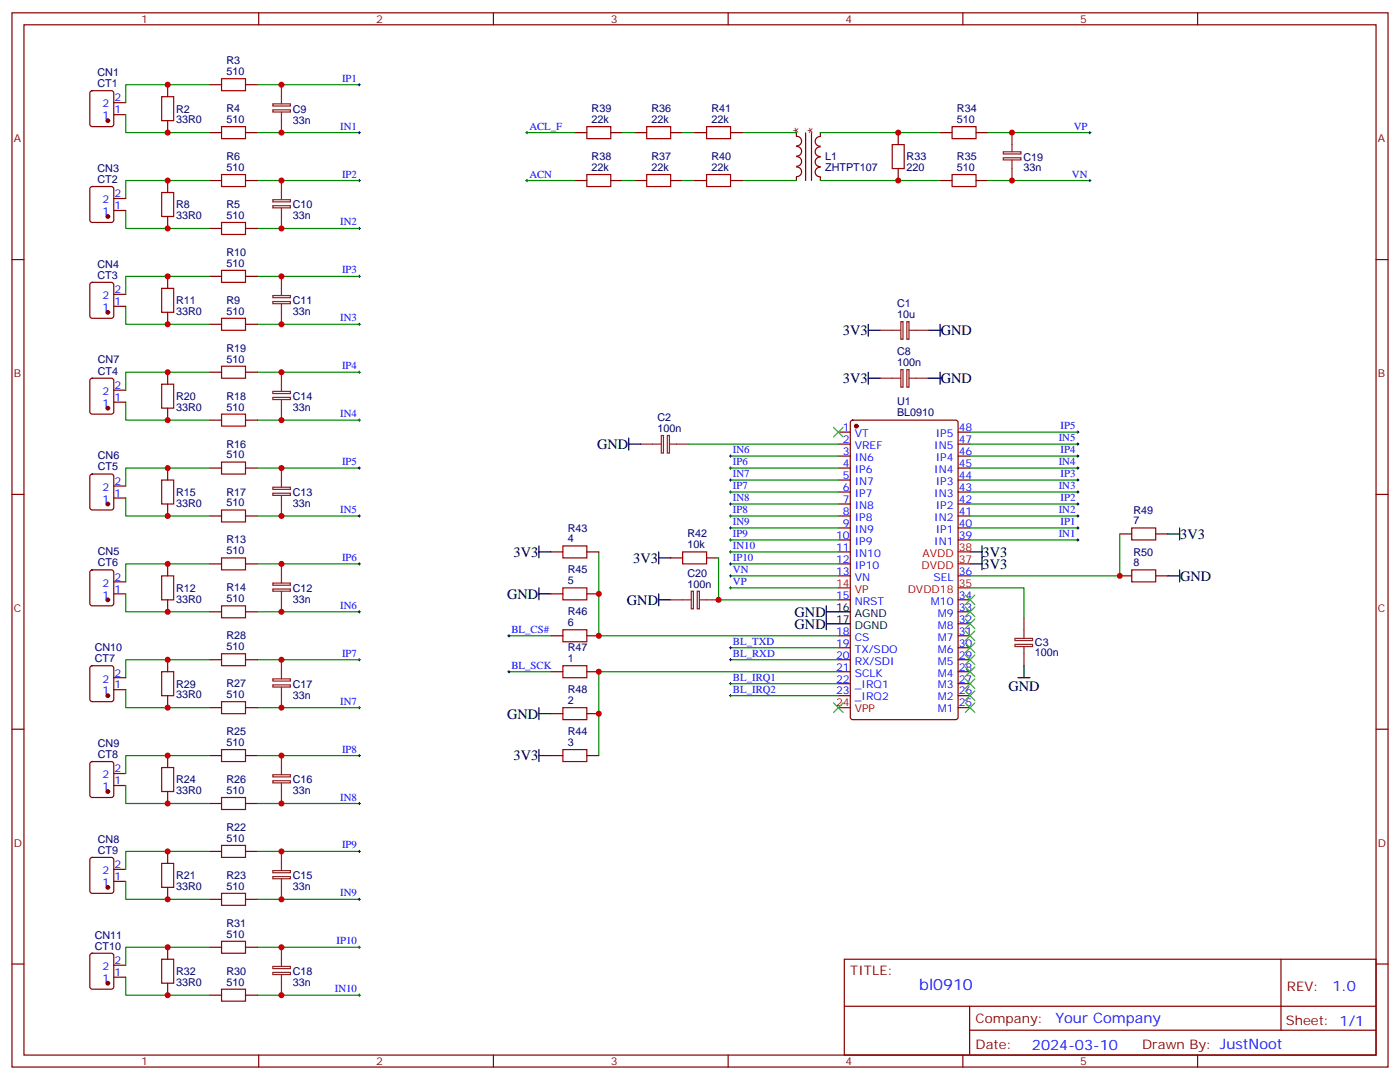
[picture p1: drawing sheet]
<svg xmlns="http://www.w3.org/2000/svg" width="412mm" height="318mm" viewBox="0 0 412 318" stroke-linecap="round" stroke-linejoin="round" font-family="sans-serif">
<g fill="none" stroke="#870000" stroke-width=".35">
<path d="M3.5 3.8h405.4v310.4h-405.4zM7.1 7.3h398.2v303.4h-398.2zM76.2 3.8v3.5M145.3 3.8v3.5M214.5 3.8v3.5M283.6 3.8v3.5M352.8 3.8v3.5M26.7 26.9l.5-.2h5.6l.7 .4v9.5l-.4 .6-5.9 .1-.7-.5v-9.4zM33.5 33.8h3.5M33.5 30.2h3.5M49.4 24.9v3.6M49.4 35.5v3.6"/>
<path d="M61.7 24.9h3.6M61.7 39.1h3.6M72.3 24.9h3.5M72.3 39.1h3.5M169.3 39.1h3.6M179.9 39.1h3.5M187 39.1h3.5M197.6 39.1h3.5M204.6 39.1h3.5M215.2 39.1h3.5M234.6 39.1v1.1a1.41 1.41 0 0 1 1.5 1.4 1.41 1.41 0 0 1-1.5 1.4M237.3 39.1v14.1"/>
<path d="M239 39.1v14M241.7 39.1v1M264.6 39.1v3.5M276.9 39.1h3.6M287.5 39.1h3.5M26.7 55.1l.5-.2h5.6l.7 .5v9.4l-.4 .7h-5.9l-.7-.5v-9.4zM33.5 58.5h3.5M49.4 53.2v3.5M61.7 53.2h3.6M72.3 53.2h3.5M169.3 53.2h3.6M179.9 53.2h3.5"/>
<path d="M187 53.2h3.5M197.6 53.2h3.5M204.6 53.2h3.5M215.2 53.2h3.5M234.6 52.1v1.1M234.6 49.2a1.41 1.41 0 0 1 1.5 1.4 1.41 1.41 0 0 1-1.5 1.4M234.6 43.1a1.41 1.41 0 0 1 1.5 1.5 1.41 1.41 0 0 1-1.5 1.4M234.6 46.1a1.41 1.41 0 0 1 1.5 1.4 1.41 1.41 0 0 1-1.5 1.4M241.6 46.3a1.41 1.41 0 0 0-1.5 1.4 1.41 1.41 0 0 0 1.5 1.4M241.6 43.3a1.41 1.41 0 0 0-1.5 1.4 1.41 1.41 0 0 0 1.5 1.4M241.6 49.3a1.41 1.41 0 0 0-1.5 1.4 1.41 1.41 0 0 0 1.5 1.4M241.6 40.2a1.41 1.41 0 0 0-1.5 1.4 1.41 1.41 0 0 0 1.5 1.4"/>
<path d="M241.7 52.1v1.1M264.6 49.6v3.6M276.9 53.2h3.6M287.5 53.2h3.5M3.5 76.4h3.6M33.5 62h3.5M49.4 63.7v3.6M61.7 67.3h3.6M72.3 67.3h3.5M405.3 76.4h3.6M26.7 83.4l.5-.3h5.6l.7 .5v9.4l-.4 .7h-5.9l-.7-.4v-9.4zM33.5 90.2h3.5"/>
<path d="M33.5 86.7h3.5M49.4 81.4v3.5M49.4 92v3.5M61.7 95.5h3.6M61.7 81.4h3.6M72.3 95.5h3.5M72.3 81.4h3.5M26.7 111.6l.5-.2h5.6l.7 .4v9.4l-.4 .7-5.9 .1-.7-.5v-9.4zM33.5 118.4h3.5M33.5 114.9h3.5M49.4 109.6v3.5M61.7 109.6h3.6"/>
<path d="M72.3 109.6h3.5M26.7 139.8l.5-.2h5.6l.7 .4v9.5l-.4 .6-5.9 .1-.7-.5v-9.4zM49.4 120.2v3.5M49.4 137.8v3.6M61.7 137.8h3.6M61.7 123.7h3.6M72.3 137.8h3.5M72.3 123.7h3.5M246.9 127.2h3.6M246.9 130.8h3.6M246.9 134.3h3.6M246.9 137.8h3.6"/>
<path d="M250.7 123.9l.5-.2h30.3l.7 .5v87l-.4 .7h-30.6l-.7-.4v-87.1zM282.2 127.2h3.6M282.2 130.8h3.6M282.2 134.3h3.6M282.2 137.8h3.6M3.5 145.6h3.6M33.5 146.6h3.5M33.5 143.1h3.5M49.4 148.4v3.5M61.7 151.9h3.6M72.3 151.9h3.5M246.9 141.4h3.6"/>
<path d="M246.9 144.9h3.6M246.9 148.4h3.6M246.9 151.9h3.6M246.9 155.5h3.6M246.9 159h3.6M282.2 141.4h3.6M282.2 144.9h3.6M282.2 148.4h3.6M282.2 151.9h3.6M282.2 155.5h3.6M282.2 159h3.6M329.8 157.2h3.6"/>
<path d="M340.4 157.2h3.6M405.3 145.6h3.6M26.7 168l.5-.2h5.6l.7 .4v9.5l-.4 .6-5.9 .1-.7-.5v-9.4zM33.5 174.9h3.5M33.5 171.3h3.5M49.4 166.1v3.5M49.4 176.6v3.6M61.7 166.1h3.6M72.3 166.1h3.5M162.3 162.5h3.5M162.3 174.9h3.5M172.9 162.5h3.5"/>
<path d="M172.9 174.9h3.5M197.6 164.3h3.5M208.1 164.3h3.6M246.9 162.5h3.6M246.9 166.1h3.6M246.9 169.6h3.6M246.9 176.6h3.6M282.2 169.6h3.6M282.2 176.6h3.6M329.8 169.6h3.6M340.4 169.6h3.6M26.7 196.2l.5-.2h5.6l.7 .5v9.4l-.4 .7h-5.9l-.7-.4v-9.5z"/>
<path d="M33.5 199.6h3.5M49.4 194.3v3.5M61.7 194.3h3.6M61.7 180.2h3.6M72.3 194.3h3.5M72.3 180.2h3.5M162.3 187.2h3.5M162.3 197.8h3.5M172.9 187.2h3.5M172.9 197.8h3.5M246.9 187.2h3.6M246.9 190.7h3.6"/>
<path d="M246.9 194.3h3.6M246.9 197.8h3.6M282.2 187.2h3.6M282.2 190.7h3.6M282.2 194.3h3.6M282.2 197.8h3.6M282.2 183.7h3.6M282.2 180.2h3.6M3.5 214.7h3.6M33.5 203.1h3.5M49.4 204.9v3.5M61.7 208.4h3.6"/>
<path d="M72.3 208.4h3.5M162.3 210.1h3.5M172.9 210.1h3.5M246.9 201.3h3.6M246.9 204.9h3.6M282.2 201.3h3.6M282.2 204.9h3.6M282.2 208.4h3.6M405.3 214.7h3.6M26.7 224.5l.5-.2h5.6l.7 .4v9.4l-.4 .7h-5.9l-.7-.4v-9.4zM33.5 231.3h3.5M33.5 227.8h3.5"/>
<path d="M49.4 222.5v3.5M49.4 233.1v3.5M61.7 222.5h3.6M61.7 236.6h3.6M72.3 222.5h3.5M72.3 236.6h3.5M162.3 222.5h3.5M172.9 222.5h3.5M26.7 252.7l.5-.2h5.6l.7 .4v9.5l-.4 .6-5.9 .1-.7-.5v-9.4zM33.5 259.5h3.5M33.5 256h3.5M49.4 250.7v3.5"/>
<path d="M61.7 250.7h3.6M72.3 250.7h3.5M49.4 261.3v3.5M49.4 278.9v3.6M61.7 264.8h3.6M61.7 278.9h3.6M72.3 264.8h3.5M72.3 278.9h3.5M3.5 283.9h3.6M26.7 280.9l.5-.2h5.6l.7 .4v9.5l-.4 .6-5.9 .1-.7-.5v-9.4zM33.5 287.8h3.5M33.5 284.2h3.5"/>
<path d="M49.4 289.5v3.6M61.7 293.1h3.6M72.3 293.1h3.5M248.7 282.5h156.6v28.2h-156.6zM248.7 296.3h156.5M285.6 296.3v14.1M377.3 282.5v20.9M405.3 283.9h3.6M76.2 310.7v3.5M145.3 310.7v3.5M214.5 310.7v3.5M283.6 310.7v3.5"/>
<path d="M285.6 303.4h119.6M352.8 310.7v3.5"/>
</g>
<g fill="#870000" stroke="#870000" stroke-width=".35">
<circle cx="252.2" cy="125.5" r=".53"/>
<circle cx="31.7" cy="35.5" r=".53"/>
<circle cx="31.7" cy="63.7" r=".53"/>
<circle cx="31.7" cy="92" r=".53"/>
<circle cx="31.7" cy="176.6" r=".53"/>
<circle cx="31.7" cy="148.4" r=".53"/>
<circle cx="31.7" cy="120.2" r=".53"/>
<circle cx="31.7" cy="261.3" r=".53"/>
<circle cx="31.7" cy="233.1" r=".53"/>
<circle cx="31.7" cy="204.9" r=".53"/>
<circle cx="31.7" cy="289.5" r=".53"/>
</g>
<path d="M246.9 173.1h3.6M282.2 173.1h3.6M282.2 166.1h3.6M282.2 162.5h3.6M246.9 208.4h3.6" fill="none" stroke="#f00" stroke-width=".35"/>
<g fill="none" stroke="#000" stroke-width=".35">
<path d="M255.8 95.5v3.5M255.8 97.3h3.5M273.4 97.3h3.5M276.9 95.5v3.5M255.8 111.4h3.5M255.8 109.6v3.5M273.4 111.4h3.5M276.9 109.6v3.5M185.2 130.8h3.5M185.2 129v3.5M344 157.2h3.5M347.5 155.5v3.5"/>
<path d="M158.7 162.5h3.6M158.7 160.8v3.5M158.7 173.1v3.5M158.7 174.9h3.6M194 164.3h3.6M194 162.5v3.6M194 174.9v3.5M194 176.6h3.6M243.4 178.4v7.1M285.8 166.1h3.5M285.8 162.5h3.5M289.3 160.8v7"/>
<path d="M344 169.6h3.5M347.5 167.8v3.5M243.4 180.2h7.1M243.4 183.7h7.1M299.9 199.6h3.5M301.6 196v3.6M158.7 208.4v3.5M158.7 210.1h3.6M158.7 220.7v3.6M158.7 222.5h3.6"/>
</g>
<g fill="none" stroke="#8c2424" stroke-width=".35">
<path d="M80.4 32.3h5.1v.7h-5.1zM80.4 30.6h5.1v.6h-5.1zM82.9 24.9v5.7M82.9 33.1v6M298.1 39.1v5.6M80.4 58.8h5.1v.6h-5.1zM82.9 53.2v5.6M295.6 46.5h5.1v.6h-5.1zM295.6 44.7h5.1v.6h-5.1zM298.1 47.2v6M80.4 60.6h5.1v.6h-5.1zM82.9 61.3v6"/>
<path d="M80.4 88.8h5.1v.6h-5.1zM80.4 87h5.1v.7h-5.1zM82.9 81.4v5.6M82.9 89.5v6M259.3 97.3h6M265.4 94.7h.6v5.2h-.6zM267.1 94.7h.7v5.2h-.7zM267.8 97.3h5.6M80.4 117h5.1v.7h-5.1zM80.4 115.3h5.1v.6h-5.1zM82.9 109.6v5.7M82.9 117.7v6"/>
<path d="M259.3 111.4h6M265.4 108.8h.6v5.2h-.6zM267.1 108.8h.7v5.2h-.7zM267.8 111.4h5.6M82.9 137.8v5.7M188.7 130.8h6M194.8 128.2h.6v5.2h-.6zM196.6 128.2h.6v5.2h-.6zM197.2 130.8h5.6M80.4 145.2h5.1v.7h-5.1zM80.4 143.5h5.1v.6h-5.1zM82.9 145.9v6"/>
<path d="M80.4 173.5h5.1v.6h-5.1zM80.4 171.7h5.1v.6h-5.1zM82.9 166.1v5.6M82.9 174.2v6M197.6 176.6h6M203.6 174.1h.7v5.2h-.7zM205.4 174.1h.6v5.2h-.6zM206 176.6h5.7M80.4 199.9h5.1v.7h-5.1zM82.9 194.3v5.6M299 188h5.2v.6h-5.2zM299 189.8h5.2v.6h-5.2z"/>
<path d="M301.6 181.9v6M301.6 190.4v5.6M80.4 201.7h5.1v.6h-5.1zM82.9 202.4v6M80.4 229.9h5.1v.6h-5.1zM80.4 228.1h5.1v.7h-5.1zM82.9 222.5v5.6M82.9 230.6v6M80.4 258.1h5.1v.7h-5.1zM80.4 256.4h5.1v.6h-5.1zM82.9 250.7v5.7M82.9 258.8v6"/>
<path d="M82.9 278.9v5.7M80.4 286.3h5.1v.7h-5.1zM80.4 284.6h5.1v.6h-5.1zM82.9 287.1v6"/>
</g>
<g fill="none" stroke="#008700" stroke-width=".35">
<path d="M37 33.8v5.3h24.7M61.7 24.9h-24.7v5.3M75.8 24.9h30M75.8 39.1h30M155.2 39.1h14.1M183.4 39.1h3.6M201.1 39.1h3.5M218.7 39.1h15.9M241.7 39.1h35.2M291 39.1h30M61.7 53.2h-24.7v5.3M75.8 53.2h30"/>
<path d="M155.2 53.2h14.1M183.4 53.2h3.6M201.1 53.2h3.5M218.7 53.2h15.9M241.7 53.2h35.2M291 53.2h30M37 62v5.3h24.7M75.8 67.3h30M37 90.2v5.3h24.7M61.7 81.4h-24.7v5.3M75.8 95.5h30M75.8 81.4h30"/>
<path d="M37 118.4v5.3h24.7M61.7 109.6h-24.7v5.3M75.8 109.6h30M61.7 137.8h-24.7v5.3M75.8 137.8h30M75.8 123.7h30M202.8 130.8h44.1M215.2 134.3h31.7M215.2 137.8h31.7M285.8 130.8h31.7M285.8 134.3h31.7M285.8 137.8h31.7"/>
<path d="M285.8 127.2h31.7M37 146.6v5.3h24.7M75.8 151.9h30M215.2 155.5h31.7M215.2 159h31.7M215.2 148.4h31.7M215.2 151.9h31.7M215.2 141.4h31.7M215.2 144.9h31.7M285.8 155.5h31.7M285.8 159h31.7M285.8 148.4h31.7"/>
<path d="M285.8 151.9h31.7M285.8 141.4h31.7M285.8 144.9h31.7M329.8 157.2v12.4h-44M37 174.9v5.3h24.7M61.7 166.1h-24.7v5.2M75.8 166.1h30M176.4 162.5v24.7h70.5M211.7 164.3v12.3h35.2M215.2 169.6h31.7M215.2 173.1h31.7M215.2 166.1h31.7"/>
<path d="M215.2 162.5h31.7M285.8 173.1h15.8v8.8M61.7 194.3h-24.7v5.3M75.8 194.3h30M75.8 180.2h30M149.9 187.2h12.4M149.9 197.8h12.4M215.2 190.7h31.7M215.2 194.3h31.7M246.9 197.8h-70.5v24.7M37 203.1v5.3h24.7M75.8 208.4h30"/>
<path d="M215.2 204.9h31.7M215.2 201.3h31.7M37 231.3v5.3h24.7M61.7 222.5h-24.7v5.3M75.8 222.5h30M75.8 236.6h30M37 259.5v5.3h24.7M61.7 250.7h-24.7v5.3M75.8 250.7h30M61.7 278.9h-24.7v5.3M75.8 264.8h30M75.8 278.9h30"/>
<path d="M37 287.8v5.3h24.7M75.8 293.1h30"/>
</g>
<g fill="none" stroke="#3c3" stroke-width=".35">
<path d="M245.5 125.8l2.9 2.9M248.4 125.8l-2.9 2.9M284.3 178.8l2.9 2.8M284.3 175.2l2.9 2.8M287.2 178.8l-2.9 2.8M287.2 175.2l-2.9 2.8M284.3 199.9l2.9 2.8M284.3 196.4l2.9 2.8M284.3 192.9l2.9 2.8M284.3 189.3l2.9 2.9M284.3 185.8l2.9 2.8M284.3 182.3l2.9 2.8"/>
<path d="M287.2 199.9l-2.9 2.8M287.2 196.4l-2.9 2.8M287.2 192.9l-2.9 2.8M287.2 189.3l-2.9 2.9M287.2 185.8l-2.9 2.8M287.2 182.3l-2.9 2.8M245.5 207l2.9 2.8M248.4 207l-2.9 2.8M284.3 207l2.9 2.8M284.3 203.4l2.9 2.9M287.2 207l-2.9 2.8M287.2 203.4l-2.9 2.9"/>
</g>
<g fill="none" stroke="#000" stroke-width=".29">
<path d="M105.5 24.9h.7M105.5 39.1h.7M105.8 24.6v.7M105.8 38.7v.7M154.9 39.1h.7M155.2 38.7v.7M320.7 39.1h.7M321 38.7v.7M105.5 53.2h.7M105.8 52.8v.7M154.9 53.2h.7M155.2 52.8v.7"/>
<path d="M320.7 53.2h.7M321 52.8v.7M105.5 67.3h.7M105.8 66.9v.7M105.5 95.5h.7M105.5 81.4h.7M105.8 81v.7M105.8 95.1v.7M105.5 109.6h.7M105.8 109.3v.7M105.5 137.8h.7M105.5 123.7h.7"/>
<path d="M105.8 123.4v.7M105.8 137.5v.7M214.8 134.3h.7M214.8 137.8h.7M215.2 133.9v.8M215.2 137.5v.7M317.1 134.3h.8M317.1 137.8h.8M317.1 130.8h.8M317.1 127.2h.8M317.5 126.9v.7M317.5 130.4v.7"/>
<path d="M317.5 133.9v.8M317.5 137.5v.7M105.5 151.9h.7M105.8 151.6v.7M214.8 155.5h.7M214.8 159h.7M214.8 148.4h.7M214.8 151.9h.7M214.8 141.4h.7M214.8 144.9h.7M215.2 141v.7M215.2 144.5v.7"/>
<path d="M215.2 148.1v.7M215.2 151.6v.7M215.2 155.1v.7M215.2 158.6v.7M317.1 155.5h.8M317.1 159h.8M317.1 148.4h.8M317.1 151.9h.8M317.1 141.4h.8M317.1 144.9h.8M317.5 141v.7M317.5 144.5v.7"/>
<path d="M317.5 148.1v.7M317.5 151.6v.7M317.5 155.1v.7M317.5 158.6v.7M105.5 166.1h.7M105.8 165.7v.7M105.8 179.8v.7M214.8 169.6h.7M214.8 173.1h.7M214.8 166.1h.7M214.8 162.5h.7M215.2 162.2v.7"/>
<path d="M215.2 165.7v.7M215.2 169.2v.7M215.2 172.8v.7M105.5 180.2h.7M105.5 194.3h.7M105.8 193.9v.7M149.6 187.2h.7M149.6 197.8h.7M149.9 186.9v.7M149.9 197.4v.8M214.8 194.3h.7M214.8 190.7h.7"/>
<path d="M215.2 190.4v.7M215.2 193.9v.7M105.5 208.4h.7M105.8 208v.7M214.8 204.9h.7M214.8 201.3h.7M215.2 201v.7M215.2 204.5v.7M105.5 222.5h.7M105.5 236.6h.7M105.8 222.1v.7M105.8 236.3v.7"/>
<path d="M105.5 250.7h.7M105.8 250.4v.7M105.5 264.8h.7M105.5 278.9h.7M105.8 264.5v.7M105.8 278.6v.7M105.5 293.1h.7M105.8 292.7v.7"/>
</g>
<g fill="none" stroke="#a10000" stroke-width=".35">
<path d="M47.6 28.5h3.6v7h-3.6zM65.3 23.2h7v3.5h-7zM65.3 37.3h7v3.5h-7zM172.9 37.3h7v3.5h-7zM190.5 37.3h7.1v3.5h-7.1zM208.1 37.3h7.1v3.5h-7.1zM280.5 37.3h7v3.5h-7zM47.6 56.7h3.6v7h-3.6zM65.3 51.4h7v3.5h-7zM172.9 51.4h7v3.5h-7zM190.5 51.4h7.1v3.5h-7.1zM208.1 51.4h7.1v3.5h-7.1z"/>
<path d="M262.8 42.6h3.5v7h-3.5zM280.5 51.4h7v3.5h-7zM65.3 65.5h7v3.5h-7zM65.3 79.6h7v3.5h-7zM47.6 84.9h3.6v7.1h-3.6zM65.3 93.7h7v3.6h-7zM47.6 113.1h3.6v7.1h-3.6zM65.3 107.8h7v3.6h-7zM65.3 136.1h7v3.5h-7zM65.3 122h7v3.5h-7zM47.6 141.4h3.6v7h-3.6zM65.3 150.2h7v3.5h-7z"/>
<path d="M333.4 155.5h7v3.5h-7zM47.6 169.6h3.6v7h-3.6zM65.3 164.3h7v3.5h-7zM65.3 178.4h7v3.5h-7zM165.8 160.8h7.1v3.5h-7.1zM165.8 173.1h7.1v3.5h-7.1zM201.1 162.5h7v3.6h-7zM333.4 167.8h7v3.5h-7zM47.6 197.8h3.6v7.1h-3.6zM65.3 192.5h7v3.5h-7zM165.8 185.5h7.1v3.5h-7.1zM165.8 196h7.1v3.6h-7.1z"/>
<path d="M65.3 206.6h7v3.5h-7zM165.8 208.4h7.1v3.5h-7.1zM47.6 226h3.6v7.1h-3.6zM65.3 220.7h7v3.6h-7zM65.3 234.8h7v3.6h-7zM165.8 220.7h7.1v3.6h-7.1zM47.6 254.2h3.6v7.1h-3.6zM65.3 249h7v3.5h-7zM65.3 263.1h7v3.5h-7zM65.3 277.2h7v3.5h-7zM47.6 282.5h3.6v7h-3.6zM65.3 291.3h7v3.5h-7z"/>
</g>
<g fill="#c00">
<circle cx="82.9" cy="24.9" r=".88"/>
<circle cx="82.9" cy="39.1" r=".88"/>
<circle cx="82.9" cy="67.3" r=".88"/>
<circle cx="82.9" cy="53.2" r=".88"/>
<circle cx="82.9" cy="95.5" r=".88"/>
<circle cx="82.9" cy="81.4" r=".88"/>
<circle cx="82.9" cy="166.1" r=".88"/>
<circle cx="82.9" cy="180.2" r=".88"/>
<circle cx="82.9" cy="137.8" r=".88"/>
<circle cx="82.9" cy="151.9" r=".88"/>
<circle cx="82.9" cy="123.7" r=".88"/>
<circle cx="82.9" cy="109.6" r=".88"/>
<circle cx="82.9" cy="250.7" r=".88"/>
<circle cx="82.9" cy="264.8" r=".88"/>
<circle cx="82.9" cy="222.5" r=".88"/>
<circle cx="82.9" cy="236.6" r=".88"/>
<circle cx="82.9" cy="208.4" r=".88"/>
<circle cx="82.9" cy="194.3" r=".88"/>
<circle cx="82.9" cy="293.1" r=".88"/>
<circle cx="82.9" cy="278.9" r=".88"/>
<circle cx="264.6" cy="53.2" r=".88"/>
<circle cx="264.6" cy="39.1" r=".88"/>
<circle cx="298.1" cy="39.1" r=".88"/>
<circle cx="298.1" cy="53.2" r=".88"/>
<circle cx="49.4" cy="24.9" r=".88"/>
<circle cx="49.4" cy="39.1" r=".88"/>
<circle cx="49.4" cy="67.3" r=".88"/>
<circle cx="49.4" cy="53.2" r=".88"/>
<circle cx="49.4" cy="95.5" r=".88"/>
<circle cx="49.4" cy="81.4" r=".88"/>
<circle cx="49.4" cy="166.1" r=".88"/>
<circle cx="49.4" cy="180.2" r=".88"/>
<circle cx="49.4" cy="137.8" r=".88"/>
<circle cx="49.4" cy="151.9" r=".88"/>
<circle cx="49.4" cy="109.6" r=".88"/>
<circle cx="49.4" cy="250.7" r=".88"/>
<circle cx="49.4" cy="264.8" r=".88"/>
<circle cx="49.4" cy="222.5" r=".88"/>
<circle cx="49.4" cy="236.6" r=".88"/>
<circle cx="49.4" cy="208.4" r=".88"/>
<circle cx="49.4" cy="194.3" r=".88"/>
<circle cx="49.4" cy="293.1" r=".88"/>
<circle cx="49.4" cy="278.9" r=".88"/>
<circle cx="176.4" cy="174.9" r=".88"/>
<circle cx="176.4" cy="187.2" r=".88"/>
<circle cx="176.4" cy="197.8" r=".88"/>
<circle cx="176.4" cy="210.1" r=".88"/>
<circle cx="211.7" cy="176.6" r=".88"/>
<circle cx="329.8" cy="169.6" r=".88"/>
<circle cx="49.4" cy="123.7" r=".88"/>
</g>
<text font-size="4.6" fill="#00f" x="270.8" y="291.5">bl0910</text>
<g font-size="4.2" fill="#800">
<text x="236.8" y="39.8" transform="rotate(-90 236.8 39.8)">*</text>
<text x="241" y="39.8" transform="rotate(-90 241 39.8)">*</text>
</g>
<g font-size="4.2">
<text x="248.3" y="98.6">3V3</text>
<text x="277.1" y="98.7">GND</text>
<text x="248.3" y="112.7">3V3</text>
<text x="277.1" y="112.8">GND</text>
<text x="175.9" y="132.2">GND</text>
<text x="347.7" y="158.6">3V3</text>
<text x="151.3" y="163.9">3V3</text>
<text x="186.6" y="165.7">3V3</text>
<text x="289.5" y="167.5">3V3</text>
<text x="289.5" y="164">3V3</text>
<text x="347.7" y="171">GND</text>
<text x="149.4" y="176.3">GND</text>
<text x="184.7" y="178">GND</text>
<text x="234.1" y="185.1">GND</text>
<text x="234.1" y="181.6">GND</text>
<text x="297" y="203.6">GND</text>
<text x="149.4" y="211.6">GND</text>
<text x="151.3" y="223.9">3V3</text>
</g>
<g font-size="4.2" fill="#00f">
<text x="392.5" y="291.7">1.0</text>
<text x="310.9" y="301.3">Your Company</text>
<text x="304" y="309.1">2024-03-10</text>
</g>
<g font-size="3.9" fill="#800">
<text x="250.5" y="287.1">TITLE:</text>
<text x="379.1" y="291.7">REV:</text>
<text x="287.4" y="301.3">Company:</text>
<text x="378.7" y="301.9">Sheet: 1/1</text>
<text x="287.4" y="308.9">Date:</text>
<text x="336.4" y="309">Drawn By: JustNoot</text>
</g>
<g font-size="3.2" fill="#800">
<text x="41.6" y="6.8">1</text>
<text x="110.8" y="6.8">2</text>
<text x="179.9" y="6.8">3</text>
<text x="249.1" y="6.8">4</text>
<text x="318.2" y="6.8">5</text>
<text x="4.1" y="41.9">A</text>
<text x="405.9" y="41.9">A</text>
<text x="4.1" y="111">B</text>
<text x="405.9" y="111">B</text>
<text x="4.1" y="180.2">C</text>
<text x="405.9" y="180.2">C</text>
<text x="4.1" y="249.3">D</text>
<text x="405.9" y="249.3">D</text>
<text x="41.6" y="313.7">1</text>
<text x="110.8" y="313.7">2</text>
<text x="179.9" y="313.7">3</text>
<text x="249.1" y="313.7">4</text>
<text x="318.2" y="313.7">5</text>
</g>
<g font-size="3.2" fill="#000080">
<text x="28.7" y="22.4">CN1</text>
<text x="66.7" y="22.1">510</text>
<text x="66.7" y="18.9">R3</text>
<text x="28.7" y="25.6">CT1</text>
<text x="51.9" y="33.1">R2</text>
<text x="66.7" y="33">R4</text>
<text x="86.3" y="33.2">C9</text>
<text x="174.3" y="33">R39</text>
<text x="191.9" y="33">R36</text>
<text x="209.6" y="33">R41</text>
<text x="281.9" y="33">R34</text>
<text x="51.9" y="36.3">33R0</text>
<text x="66.7" y="36.2">510</text>
<text x="86.3" y="36.4">33n</text>
<text x="174.3" y="36.2">22k</text>
<text x="191.9" y="36.2">22k</text>
<text x="209.6" y="36.2">22k</text>
<text x="281.9" y="36.2">510</text>
<text x="66.7" y="47.2">R6</text>
<text x="174.3" y="47.2">R38</text>
<text x="191.9" y="47.2">R37</text>
<text x="209.6" y="47.2">R40</text>
<text x="243.1" y="47.2">L1</text>
<text x="267.1" y="47.3">R33</text>
<text x="281.9" y="47.2">R35</text>
<text x="301.4" y="47.3">C19</text>
<text x="28.7" y="53.9">CT2</text>
<text x="28.7" y="50.6">CN3</text>
<text x="66.7" y="50.3">510</text>
<text x="174.3" y="50.3">22k</text>
<text x="191.9" y="50.3">22k</text>
<text x="209.6" y="50.3">22k</text>
<text x="243.1" y="50.5">ZHTPT107</text>
<text x="267.1" y="50.4">220</text>
<text x="281.9" y="50.3">510</text>
<text x="301.4" y="50.5">33n</text>
<text x="51.9" y="64.6">33R0</text>
<text x="51.9" y="61.4">R8</text>
<text x="66.7" y="64.5">510</text>
<text x="66.7" y="61.3">R5</text>
<text x="86.3" y="64.6">33n</text>
<text x="86.3" y="61.4">C10</text>
<text x="66.7" y="75.4">R10</text>
<text x="28.7" y="82.1">CT3</text>
<text x="28.7" y="78.8">CN4</text>
<text x="66.7" y="78.6">510</text>
<text x="51.9" y="89.6">R11</text>
<text x="66.7" y="89.5">R9</text>
<text x="86.3" y="89.6">C11</text>
<text x="51.9" y="92.8">33R0</text>
<text x="66.7" y="92.7">510</text>
<text x="86.3" y="92.8">33n</text>
<text x="264.2" y="93.7">10u</text>
<text x="264.2" y="90.4">C1</text>
<text x="28.8" y="107">CN7</text>
<text x="66.7" y="106.8">510</text>
<text x="66.7" y="103.6">R19</text>
<text x="264.2" y="107.8">100n</text>
<text x="264.2" y="104.5">C8</text>
<text x="28.8" y="110.3">CT4</text>
<text x="51.9" y="117.8">R20</text>
<text x="66.7" y="117.7">R18</text>
<text x="86.3" y="117.8">C14</text>
<text x="264.2" y="119.3">U1</text>
<text x="51.9" y="121">33R0</text>
<text x="66.7" y="120.9">510</text>
<text x="86.3" y="121">33n</text>
<text x="193.7" y="123.9">C2</text>
<text x="264.2" y="122.6">BL0910</text>
<text x="66.7" y="131.8">R16</text>
<text x="193.7" y="127.2">100n</text>
<text x="28.8" y="135.2">CN6</text>
<text x="66.7" y="135">510</text>
<text x="28.8" y="138.5">CT5</text>
<text x="51.9" y="149.2">33R0</text>
<text x="51.9" y="146">R15</text>
<text x="66.7" y="149.1">510</text>
<text x="66.7" y="145.9">R17</text>
<text x="86.3" y="149.3">33n</text>
<text x="86.3" y="146">C13</text>
<text x="333.9" y="154.4">7</text>
<text x="333.9" y="151.2">R49</text>
<text x="66.7" y="160">R13</text>
<text x="167.2" y="159.7">4</text>
<text x="167.2" y="156.5">R43</text>
<text x="202.5" y="161.5">10k</text>
<text x="202.5" y="158.3">R42</text>
<text x="28.8" y="166.8">CT6</text>
<text x="28.8" y="163.5">CN5</text>
<text x="66.7" y="163.2">510</text>
<text x="333.9" y="166.8">8</text>
<text x="333.9" y="163.6">R50</text>
<text x="167.2" y="172">5</text>
<text x="167.2" y="168.9">R45</text>
<text x="202.5" y="173">100n</text>
<text x="202.5" y="169.8">C20</text>
<text x="51.9" y="177.4">33R0</text>
<text x="51.9" y="174.3">R12</text>
<text x="66.7" y="177.3">510</text>
<text x="66.7" y="174.2">R14</text>
<text x="86.3" y="177.5">33n</text>
<text x="86.3" y="174.3">C12</text>
<text x="167.2" y="184.4">6</text>
<text x="167.2" y="181.2">R46</text>
<text x="27.9" y="191.7">CN10</text>
<text x="66.7" y="191.5">510</text>
<text x="66.7" y="188.3">R28</text>
<text x="167.2" y="191.8">R47</text>
<text x="304.9" y="190.1">C3</text>
<text x="27.9" y="195">CT7</text>
<text x="167.2" y="195">1</text>
<text x="304.9" y="193.3">100n</text>
<text x="51.9" y="202.5">R29</text>
<text x="66.7" y="202.4">R27</text>
<text x="86.3" y="202.5">C17</text>
<text x="51.9" y="205.7">33R0</text>
<text x="66.7" y="205.6">510</text>
<text x="86.3" y="205.7">33n</text>
<text x="167.2" y="207.3">2</text>
<text x="167.2" y="204.1">R48</text>
<text x="28.8" y="220">CN9</text>
<text x="66.7" y="219.7">510</text>
<text x="66.7" y="216.5">R25</text>
<text x="167.2" y="219.7">3</text>
<text x="167.2" y="216.5">R44</text>
<text x="28.8" y="223.2">CT8</text>
<text x="51.9" y="233.9">33R0</text>
<text x="51.9" y="230.7">R24</text>
<text x="66.7" y="233.8">510</text>
<text x="66.7" y="230.6">R26</text>
<text x="86.3" y="233.9">33n</text>
<text x="86.3" y="230.7">C16</text>
<text x="66.7" y="244.7">R22</text>
<text x="28.8" y="251.4">CT9</text>
<text x="28.8" y="248.2">CN8</text>
<text x="66.7" y="247.9">510</text>
<text x="51.9" y="262.1">33R0</text>
<text x="51.9" y="258.9">R21</text>
<text x="66.7" y="262">510</text>
<text x="66.7" y="258.8">R23</text>
<text x="86.3" y="262.1">33n</text>
<text x="86.3" y="258.9">C15</text>
<text x="66.7" y="272.9">R31</text>
<text x="27.9" y="279.6">CT10</text>
<text x="27.9" y="276.5">CN11</text>
<text x="66.7" y="276.1">510</text>
<text x="51.9" y="287.1">R32</text>
<text x="66.7" y="287">R30</text>
<text x="86.3" y="287.2">C18</text>
<text x="51.9" y="290.3">33R0</text>
<text x="66.7" y="290.2">510</text>
<text x="86.3" y="290.4">33n</text>
</g>
<g font-size="3.2" fill="#00f">
<text x="33.7" y="29.9">2</text>
<text x="100.7" y="24.1">IP1</text>
<text x="30.2" y="35.2">1</text>
<text x="30.2" y="31.6">2</text>
<text x="33.7" y="33.4">1</text>
<text x="100.2" y="38.2">IN1</text>
<text x="155.9" y="38.2">ACL_F</text>
<text x="316.3" y="38.2">VP</text>
<text x="100.7" y="52.3">IP2</text>
<text x="155.9" y="52.3">ACN</text>
<text x="315.8" y="52.3">VN</text>
<text x="30.2" y="59.9">2</text>
<text x="33.7" y="58.1">2</text>
<text x="30.2" y="63.4">1</text>
<text x="33.7" y="61.6">1</text>
<text x="100.2" y="66.4">IN2</text>
<text x="100.7" y="80.5">IP3</text>
<text x="30.2" y="88.1">2</text>
<text x="33.7" y="89.9">1</text>
<text x="33.7" y="86.3">2</text>
<text x="30.2" y="91.6">1</text>
<text x="100.2" y="94.6">IN3</text>
<text x="100.7" y="108.7">IP4</text>
<text x="30.2" y="119.8">1</text>
<text x="30.2" y="116.3">2</text>
<text x="33.7" y="118.1">1</text>
<text x="33.7" y="114.5">2</text>
<text x="100.2" y="122.8">IN4</text>
<text x="248.3" y="126.9">1</text>
<text x="248.3" y="130.4">2</text>
<text x="251.8" y="128.7">VT</text>
<text x="275.7" y="128.7">IP5</text>
<text x="282.4" y="130.4">47</text>
<text x="282.4" y="126.9">48</text>
<text x="311.9" y="129.9">IN5</text>
<text x="312.4" y="126.4">IP5</text>
<text x="100.7" y="136.9">IP5</text>
<text x="215.9" y="133.4">IN6</text>
<text x="215.9" y="136.9">IP6</text>
<text x="248.3" y="133.9">3</text>
<text x="248.3" y="137.5">4</text>
<text x="251.8" y="132.2">VREF</text>
<text x="251.8" y="135.7">IN6</text>
<text x="275.2" y="132.2">IN5</text>
<text x="275.7" y="135.7">IP4</text>
<text x="282.4" y="137.5">45</text>
<text x="282.4" y="133.9">46</text>
<text x="311.9" y="136.9">IN4</text>
<text x="312.4" y="133.4">IP4</text>
<text x="33.7" y="142.8">2</text>
<text x="215.9" y="140.5">IN7</text>
<text x="248.3" y="141">5</text>
<text x="251.8" y="139.2">IP6</text>
<text x="251.8" y="142.8">IN7</text>
<text x="275.2" y="139.2">IN4</text>
<text x="275.7" y="142.8">IP3</text>
<text x="282.4" y="141">44</text>
<text x="312.4" y="140.5">IP3</text>
<text x="30.2" y="148.1">1</text>
<text x="30.2" y="144.5">2</text>
<text x="33.7" y="146.3">1</text>
<text x="215.9" y="147.5">IN8</text>
<text x="215.9" y="144">IP7</text>
<text x="248.3" y="144.5">6</text>
<text x="248.3" y="148.1">7</text>
<text x="251.8" y="146.3">IP7</text>
<text x="251.8" y="149.8">IN8</text>
<text x="275.2" y="146.3">IN3</text>
<text x="275.7" y="149.8">IP2</text>
<text x="282.4" y="148.1">42</text>
<text x="282.4" y="144.5">43</text>
<text x="311.9" y="144">IN3</text>
<text x="312.4" y="147.5">IP2</text>
<text x="100.2" y="151.1">IN5</text>
<text x="215.9" y="154.6">IN9</text>
<text x="215.9" y="151.1">IP8</text>
<text x="248.3" y="151.6">8</text>
<text x="248.3" y="155.1">9</text>
<text x="251.8" y="153.4">IP8</text>
<text x="275.2" y="153.4">IN2</text>
<text x="282.4" y="155.1">40</text>
<text x="282.4" y="151.6">41</text>
<text x="311.9" y="151.1">IN2</text>
<text x="312.4" y="154.6">IP1</text>
<text x="215.9" y="161.6">IN10</text>
<text x="215.9" y="158.1">IP9</text>
<text x="246.3" y="158.6">10</text>
<text x="251.8" y="156.9">IN9</text>
<text x="251.8" y="160.4">IP9</text>
<text x="275.2" y="160.4">IN1</text>
<text x="275.7" y="156.9">IP1</text>
<text x="282.4" y="158.6">39</text>
<text x="311.9" y="158.1">IN1</text>
<text x="100.7" y="165.2">IP6</text>
<text x="215.9" y="165.2">IP10</text>
<text x="246.3" y="162.2">11</text>
<text x="246.3" y="165.7">12</text>
<text x="251.8" y="163.9">IN10</text>
<text x="251.8" y="167.5">IP10</text>
<text x="30.2" y="172.8">2</text>
<text x="33.7" y="171">2</text>
<text x="215.9" y="168.7">VN</text>
<text x="215.9" y="172.2">VP</text>
<text x="246.3" y="169.2">13</text>
<text x="251.8" y="171">VN</text>
<text x="275" y="171">SEL</text>
<text x="282.4" y="169.2">36</text>
<text x="30.2" y="176.3">1</text>
<text x="33.7" y="174.5">1</text>
<text x="100.2" y="179.3">IN6</text>
<text x="246.3" y="176.3">15</text>
<text x="251.8" y="178">NRST</text>
<text x="274.2" y="178">M10</text>
<text x="282.4" y="179.8">33</text>
<text x="282.4" y="176.3">34</text>
<text x="276.2" y="185.1">M8</text>
<text x="276.2" y="181.6">M9</text>
<text x="282.4" y="183.3">32</text>
<text x="150.6" y="186.3">BL_CS#</text>
<text x="215.9" y="189.9">BL_TXD</text>
<text x="246.3" y="186.9">18</text>
<text x="246.3" y="190.4">19</text>
<text x="251.8" y="188.6">CS</text>
<text x="276.2" y="188.6">M7</text>
<text x="282.4" y="190.4">30</text>
<text x="282.4" y="186.9">31</text>
<text x="100.7" y="193.4">IP7</text>
<text x="150.6" y="196.9">BL_SCK</text>
<text x="215.9" y="193.4">BL_RXD</text>
<text x="246.3" y="193.9">20</text>
<text x="246.3" y="197.4">21</text>
<text x="251.8" y="192.2">TX/SDO</text>
<text x="251.8" y="195.7">RX/SDI</text>
<text x="276.2" y="195.7">M5</text>
<text x="276.2" y="192.2">M6</text>
<text x="282.4" y="197.4">28</text>
<text x="282.4" y="193.9">29</text>
<text x="30.2" y="201">2</text>
<text x="33.7" y="202.7">1</text>
<text x="33.7" y="199.2">2</text>
<text x="215.9" y="204">BL_IRQ2</text>
<text x="215.9" y="200.4">BL_IRQ1</text>
<text x="246.3" y="201">22</text>
<text x="251.8" y="199.2">SCLK</text>
<text x="251.8" y="202.7">_IRQ1</text>
<text x="276.2" y="202.7">M3</text>
<text x="276.2" y="199.2">M4</text>
<text x="282.4" y="201">27</text>
<text x="30.2" y="204.5">1</text>
<text x="100.2" y="207.5">IN7</text>
<text x="246.3" y="204.5">23</text>
<text x="251.8" y="206.3">_IRQ2</text>
<text x="276.2" y="209.8">M1</text>
<text x="276.2" y="206.3">M2</text>
<text x="282.4" y="208">25</text>
<text x="282.4" y="204.5">26</text>
<text x="100.7" y="221.6">IP8</text>
<text x="33.7" y="227.4">2</text>
<text x="30.2" y="232.7">1</text>
<text x="30.2" y="229.2">2</text>
<text x="33.7" y="231">1</text>
<text x="100.2" y="235.7">IN8</text>
<text x="100.7" y="249.8">IP9</text>
<text x="30.2" y="257.4">2</text>
<text x="33.7" y="255.7">2</text>
<text x="30.2" y="260.9">1</text>
<text x="33.7" y="259.2">1</text>
<text x="100.2" y="263.9">IN9</text>
<text x="99.2" y="278.1">IP10</text>
<text x="30.2" y="285.6">2</text>
<text x="33.7" y="287.4">1</text>
<text x="33.7" y="283.9">2</text>
<text x="30.2" y="289.2">1</text>
<text x="98.6" y="292.2">IN10</text>
</g>
<g font-size="3.2" fill="#f00">
<text x="271.4" y="167.5">DVDD</text>
<text x="271.7" y="163.9">AVDD</text>
<text x="282.4" y="165.7">37</text>
<text x="282.4" y="162.2">38</text>
<text x="246.3" y="172.8">14</text>
<text x="282.4" y="172.8">35</text>
<text x="251.8" y="174.5">VP</text>
<text x="267.4" y="174.5">DVDD18</text>
<text x="246.3" y="208">24</text>
<text x="251.8" y="209.8">VPP</text>
</g>
<g font-size="3.2">
<text x="246.3" y="179.8">16</text>
<text x="246.3" y="183.3">17</text>
<text x="251.8" y="181.6">AGND</text>
<text x="251.8" y="185.1">DGND</text>
</g>
</svg>
